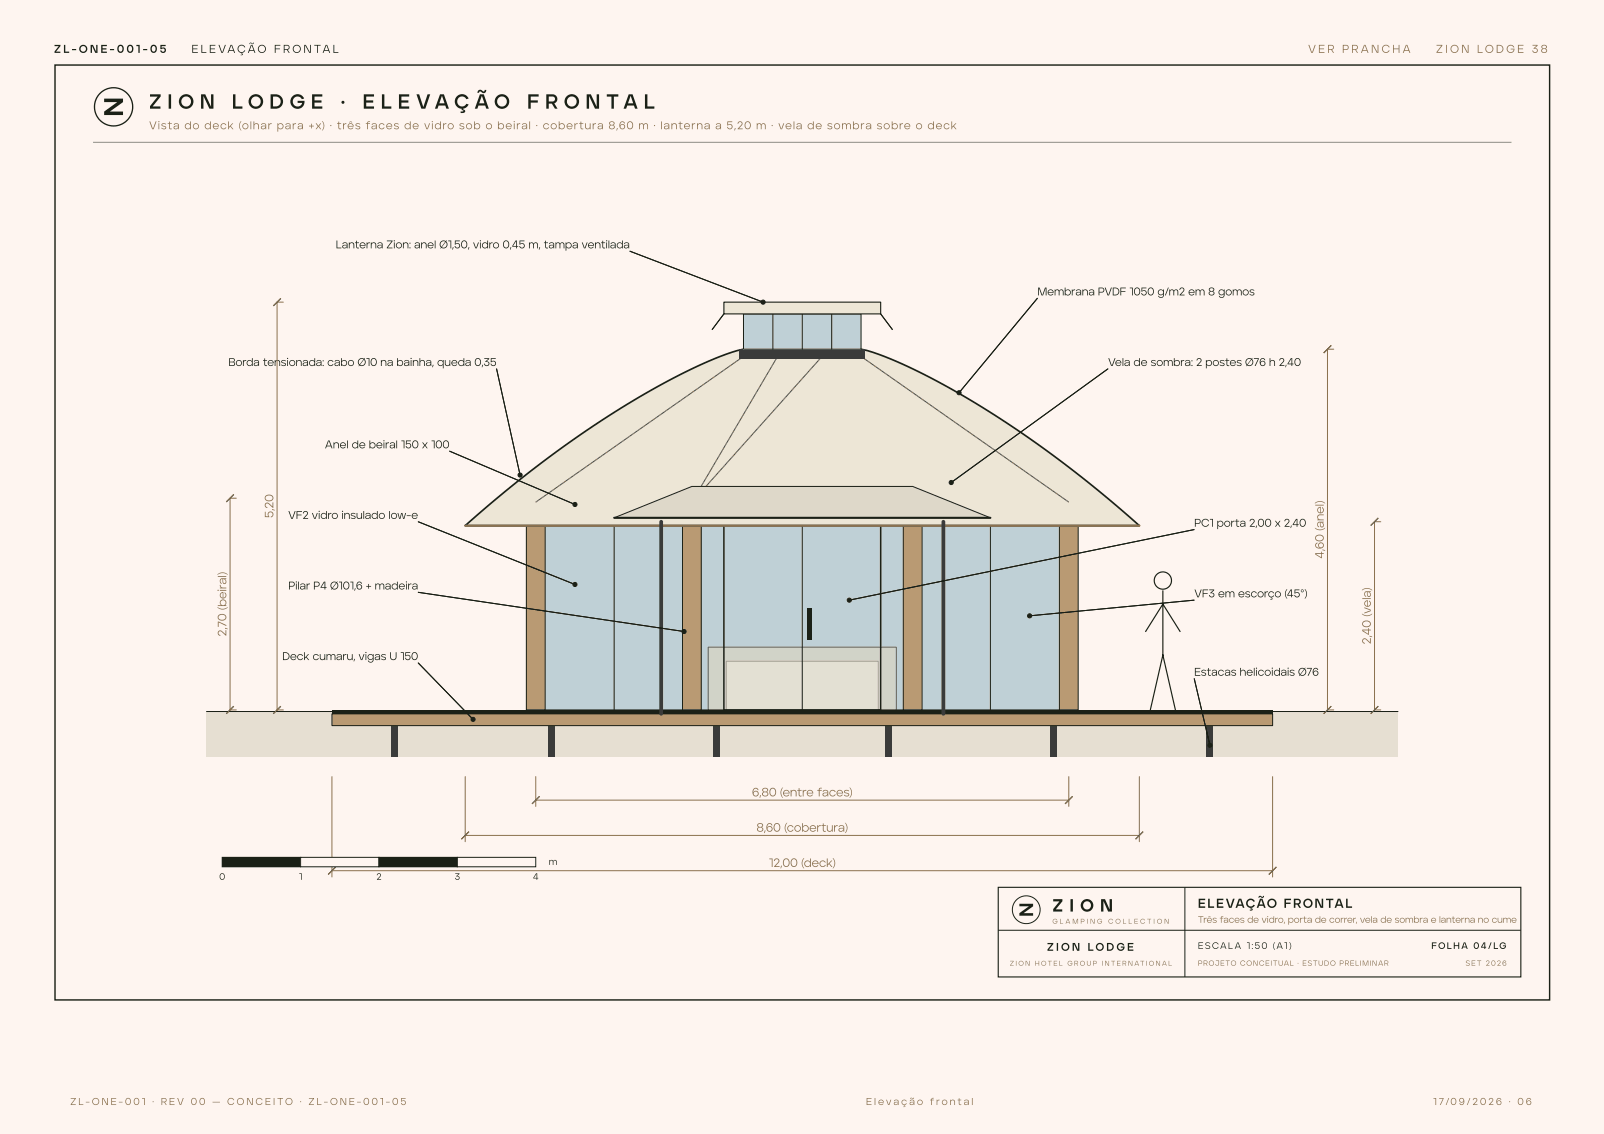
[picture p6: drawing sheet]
<svg xmlns="http://www.w3.org/2000/svg" width="297mm" height="210mm" viewBox="0 0 297 210" stroke-linecap="round" stroke-linejoin="round" font-family="sans-serif">
<g fill="#fef5f0">
<path d="M0 0h297v209.9h-297z"/>
<path d="M10.1 11.9h277v173.3h-277z"/>
</g>
<path d="M10.2 12h276.7v173.1h-276.7z" fill="none" stroke="#1b2117" stroke-width=".26"/>
<circle cx="21" cy="19.8" r="3.5" fill="none" stroke="#1b2117" stroke-width=".24"/>
<path d="M19.3 18.3h3.5v.6l-2.5 1.7h2.5v.7h-3.5v-.7l2.4-1.7h-2.4z" fill="#1b2117"/>
<path d="M17.2 26.3h262.7" fill="none" stroke="#1b2117" stroke-width=".19"/>
<path d="M38.2 131.7h220.7v8.4h-220.7z" fill="#e6dfd2"/>
<path d="M38.2 131.7h220.7" fill="none" stroke="#1b2117" stroke-width=".19"/>
<g fill="#3a3b3a">
<path d="M223.5 134.3h1.1v5.8h-1.1z"/>
<path d="M194.4 134.3h1.2v5.8h-1.2z"/>
<path d="M163.9 134.3h1.2v5.8h-1.2z"/>
<path d="M132 134.3h1.2v5.8h-1.2z"/>
<path d="M101.5 134.3h1.2v5.8h-1.2z"/>
<path d="M72.5 134.3h1.2v5.8h-1.2z"/>
</g>
<path d="M61.5 132.1h174.1v2.2h-174.1z" fill="#b99a73"/>
<path d="M61.5 132.1h174.1v2.2h-174.1z" fill="none" stroke="#1b2117" stroke-width=".19"/>
<path d="M61.5 131.4h174.1v.7h-174.1z" fill="#1b2117"/>
<path d="M169 94.4h28.9v37h-28.9z" fill="#bfd0d6"/>
<path d="M169 94.4h28.9v37h-28.9z" fill="none" stroke="#1b2117" stroke-width=".19"/>
<path d="M128.1 94.4h40.9v37h-40.9z" fill="#bfd0d6"/>
<path d="M128.1 94.4h40.9v37h-40.9z" fill="none" stroke="#1b2117" stroke-width=".19"/>
<path d="M99.2 94.4h28.9v37h-28.9z" fill="#bfd0d6"/>
<path d="M99.2 94.4h28.9v37h-28.9zM113.7 94.4v37M183.4 94.4v37" fill="none" stroke="#1b2117" stroke-width=".19"/>
<path d="M134.5 122.4h28.1v9h-28.1z" fill="#fff"/>
<path d="M134.5 122.4h28.1v9h-28.1z" fill="none" stroke="#1b2117" stroke-width=".19"/>
<path d="M131.1 119.8h34.9v11.6h-34.9z" fill="#ded6bf"/>
<path d="M148.6 96.6v34.8M131.1 119.8h34.9v11.6h-34.9z" fill="none" stroke="#1b2117" stroke-width=".19"/>
<path d="M134 96.6h29.1v34.8h-29.1z" fill="none" stroke="#1b2117" stroke-width=".28"/>
<path d="M149.4 112.5h.9v5.8h-.9z" fill="#1b2117"/>
<path d="M196.2 92.2h3.5v39.2h-3.5z" fill="#b99a73"/>
<path d="M196.2 92.2h3.5v39.2h-3.5z" fill="none" stroke="#1b2117" stroke-width=".19"/>
<path d="M167.3 92.2h3.4v39.2h-3.4z" fill="#b99a73"/>
<path d="M167.3 92.2h3.4v39.2h-3.4z" fill="none" stroke="#1b2117" stroke-width=".19"/>
<path d="M126.4 92.2h3.5v39.2h-3.5z" fill="#b99a73"/>
<path d="M126.4 92.2h3.5v39.2h-3.5z" fill="none" stroke="#1b2117" stroke-width=".19"/>
<path d="M97.5 92.2h3.4v39.2h-3.4z" fill="#b99a73"/>
<path d="M97.5 92.2h3.4v39.2h-3.4z" fill="none" stroke="#1b2117" stroke-width=".19"/>
<path d="M97.5 92.2h102.2v2.2h-102.2z" fill="#3a3b3a"/>
<path d="M97.5 92.2h102.2v2.2h-102.2z" fill="none" stroke="#1b2117" stroke-width=".19"/>
<path d="M86.1 97.3a191.2 191.2 0 0 1 41.9-29 49.8 49.8 0 0 1 9.7-3.7h21.7a62.8 62.8 0 0 1 14 5.9 197.9 197.9 0 0 1 37.6 26.8z" fill="#ede6d6"/>
<path d="M86.1 97.3a191.2 191.2 0 0 1 41.9-29 49.8 49.8 0 0 1 9.7-3.7h21.7a62.8 62.8 0 0 1 14 5.9 197.9 197.9 0 0 1 37.6 26.8z" fill="none" stroke="#1b2117" stroke-width=".31"/>
<path d="M86.1 97.3h124.9" fill="none" stroke="#8b714e" stroke-width=".41"/>
<path d="M158.6 65.4l39.3 27.5z" fill="#000"/>
<path d="M197.3 92.5l.7 .5zM196.3 91.8l.7 .5zM195.3 91.1l.7 .5zM194.3 90.4l.7 .5zM193.3 89.7l.7 .5zM192.3 89l.7 .5zM191.4 88.3l.6 .5zM190.4 87.6l.6 .5zM189.4 87l.6 .4zM188.4 86.3l.6 .4zM187.4 85.6l.6 .4zM186.4 84.9l.7 .4zM185.4 84.2l.7 .4zM184.4 83.5l.7 .4zM183.4 82.8l.7 .4zM182.4 82.1l.7 .5zM181.5 81.4l.6 .5zM180.5 80.7l.6 .5zM179.5 80l.6 .5zM178.5 79.3l.6 .5zM177.5 78.6l.6 .5zM176.5 77.9l.7 .5zM175.5 77.2l.7 .5zM174.5 76.5l.7 .5zM173.5 75.8l.7 .5zM172.5 75.2l.7 .4zM171.5 74.5l.7 .4zM170.6 73.8l.6 .4zM169.6 73.1l.6 .4zM168.6 72.4l.6 .4zM167.6 71.7l.6 .4zM166.6 71l.6 .4zM165.6 70.3l.7 .4zM164.6 69.6l.7 .5zM163.6 68.9l.7 .5zM162.6 68.2l.7 .5zM161.6 67.5l.7 .5zM160.7 66.8l.6 .5zM159.7 66.1l.6 .5zM158.7 65.4l.6 .5z" fill="#8b714e"/>
<path d="M152.8 65.4l-24.7 27.5z" fill="#000"/>
<path d="M128.5 92.4l.1 .1-.5 .5zM129.3 91.5l.1 .1-.5 .5zM130.1 90.6l.1 .1-.5 .5zM131 89.7v.1l-.5 .5zM131.8 88.8l-.5 .6zM132.6 87.9l-.5 .6zM133.4 87h.1l-.6 .6zM134.2 86.1h.1l-.6 .6zM135 85.2h.1l-.6 .6zM135.8 84.3h.1l-.6 .6zM136.6 83.4h.1l-.6 .6zM137.4 82.5h.1l-.6 .6zM138.2 81.6h.1l-.5 .6zM139 80.7h.1l-.5 .6zM139.8 79.8h.1l-.5 .5zM140.6 78.9h.1l-.5 .5zM141.4 78h.1l-.5 .5zM142.2 77.1h.1l-.5 .5zM143 76.2h.1l-.5 .5zM143.9 75.3l-.5 .5zM144.7 74.4l-.5 .5zM145.5 73.4v.1l-.5 .5zM146.3 72.5v.1l-.5 .5zM147.1 71.6l.1 .1-.6 .5zM147.9 70.7l.1 .1-.6 .5zM148.7 69.8l.1 .1-.6 .5zM149.5 68.9l.1 .1-.6 .5zM150.3 68l.1 .1-.6 .5zM151.1 67.1l.1 .1-.5 .5zM151.9 66.2l.1 .1-.5 .5zM152.7 65.3l.1 .1-.5 .5z" fill="#8b714e"/>
<path d="M144.3 65.4l-16.2 27.5z" fill="#000"/>
<path d="M128.4 92.3l.1 .1-.4 .6zM129 91.3h.1l-.4 .6zM129.6 90.2l.1 .1-.4 .6zM130.3 89.2h.1l-.5 .7zM130.9 88.1l.1 .1-.5 .6zM131.5 87.1l.1 .1-.4 .6zM132.1 86.1h.1l-.4 .6zM132.7 85l.1 .1-.4 .6zM133.3 84h.1l-.4 .6zM133.9 82.9l.1 .1-.4 .6zM134.6 81.9l-.4 .7zM135.2 80.8l.1 .1-.5 .6zM135.8 79.8l.1 .1-.4 .6zM136.4 78.8h.1l-.4 .6zM137 77.7l.1 .1-.4 .6zM137.6 76.7h.1l-.4 .6zM138.2 75.6l.1 .1-.4 .6zM138.9 74.6l-.4 .7zM139.5 73.6h.1l-.5 .6zM140.1 72.5l.1 .1-.5 .6zM140.7 71.5h.1l-.4 .6zM141.3 70.4l.1 .1-.4 .6zM141.9 69.4h.1l-.4 .6zM142.5 68.3l.1 .1-.4 .6zM143.1 67.3h.1l-.4 .7zM143.8 66.3l-.4 .6zM144.3 65.3l.1 .1-.4 .5z" fill="#8b714e"/>
<path d="M99.2 92.9l39.3-27.5z" fill="#000"/>
<path d="M99.2 92.9l.6-.4-.6 .5zM100.2 92.2l.6-.4-.6 .5zM101.2 91.5l.6-.4-.6 .5zM102.1 90.8l.7-.4-.6 .5zM103.1 90.1l.7-.4-.6 .5zM104.1 89.4l.7-.4-.6 .5zM105.1 88.7l.7-.4-.6 .5zM106.1 88l.6-.4-.5 .5zM107.1 87.3l.6-.3-.5 .4zM108.1 86.6l.6-.3-.6 .4zM109.1 86l.6-.4-.6 .4zM110.1 85.3l.6-.4-.6 .4zM111.1 84.6l.6-.4-.6 .4zM112.1 83.9l.6-.4-.6 .5zM113 83.2l.7-.4-.6 .5zM114 82.5l.7-.4-.6 .5zM115 81.8l.7-.4-.6 .5zM116 81.1l.7-.4-.6 .5zM117 80.4l.6-.4-.5 .5zM118 79.7l.6-.4-.5 .5zM119 79l.6-.4-.6 .5zM120 78.3l.6-.4-.6 .5zM121 77.6l.6-.4-.6 .5zM122 76.9l.6-.4-.6 .5zM122.9 76.2l.7-.4-.6 .5zM123.9 75.5l.7-.3-.6 .4zM124.9 74.8l.7-.3-.6 .4zM125.9 74.1l.7-.3-.6 .4zM126.9 73.5l.6-.4-.5 .4zM127.9 72.8l.6-.4-.5 .4zM128.9 72.1l.6-.4-.6 .4zM129.9 71.4l.6-.4-.6 .5zM130.9 70.7l.6-.4-.6 .5zM131.9 70l.6-.4-.6 .5zM132.9 69.3l.6-.4-.6 .5zM133.8 68.6l.7-.4-.6 .5zM134.8 67.9l.7-.4-.6 .5zM135.8 67.2l.7-.4-.6 .5zM136.8 66.5l.7-.4-.6 .5zM137.8 65.8l.6-.4-.5 .5z" fill="#8b714e"/>
<path d="M136.9 64.6h23.3v1.8h-23.3z" fill="#3a3b3a"/>
<path d="M137.7 58.1h21.7v6.5h-21.7z" fill="#bfd0d6"/>
<path d="M137.7 58.1h21.7v6.5h-21.7zM143.1 58.1v6.5M148.6 58.1v6.5M154 58.1v6.5" fill="none" stroke="#1b2117" stroke-width=".19"/>
<path d="M134 55.9h29.1v2.2h-29.1z" fill="#ede6d6"/>
<path d="M134 55.9h29.1v2.2h-29.1z" fill="none" stroke="#1b2117" stroke-width=".21"/>
<path d="M134 58.1l-2.1 2.9zM163.1 58.1l2.1 2.9z" fill="#000"/>
<path d="M134 58.1l-2.1 2.9M163.1 58.1l2.1 2.9" fill="none" stroke="#1b2117" stroke-width=".19"/>
<path d="M113.7 95.8l14.4-5.8h40.9l14.4 5.8z" fill="#ded8c9"/>
<path d="M116.6 46.5l24.7 9.4M113.7 95.8l14.4-5.8h40.9l14.4 5.8z" fill="none" stroke="#1b2117" stroke-width=".19"/>
<path d="M113.7 95.8h69.7" fill="none" stroke="#1b2117" stroke-width=".38"/>
<path d="M122.4 96.6v35.5M174.7 96.6v35.5" fill="none" stroke="#3a3b3a" stroke-width=".69"/>
<g fill="none" stroke="#1b2117" stroke-width=".22">
<path d="M212.1 116.9l3.2-5.1 3.2 5.1M215.3 109.3v11.9M215.3 121.2l-2.3 10.2M215.3 121.2l2.3 10.2"/>
<circle cx="215.3" cy="107.5" r="1.6"/>
</g>
<path d="M116.6 46.5l24.7 9.4z" fill="#000"/>
<circle cx="141.3" cy="55.9" r=".38" fill="#1b2117"/>
<g fill="none" stroke="#1b2117" stroke-width=".19">
<path d="M192.1 55.2l-14.5 17.5"/>
<circle cx="141.3" cy="55.9" r=".38"/>
</g>
<path d="M192.1 55.2l-14.5 17.5z" fill="#000"/>
<circle cx="177.6" cy="72.7" r=".38" fill="#1b2117"/>
<g fill="none" stroke="#1b2117" stroke-width=".19">
<path d="M91.9 68.3l4.4 19.6"/>
<circle cx="177.6" cy="72.7" r=".38"/>
</g>
<path d="M91.9 68.3l4.4 19.6z" fill="#000"/>
<circle cx="96.3" cy="87.9" r=".38" fill="#1b2117"/>
<g fill="none" stroke="#1b2117" stroke-width=".19">
<path d="M205.2 68.3l-29.1 21"/>
<circle cx="96.3" cy="87.9" r=".38"/>
</g>
<path d="M176.1 89.3l29.1-21z" fill="#000"/>
<circle cx="176.1" cy="89.3" r=".38" fill="#1b2117"/>
<g fill="none" stroke="#1b2117" stroke-width=".19">
<path d="M83.2 83.5l23.3 9.9"/>
<circle cx="176.1" cy="89.3" r=".38"/>
</g>
<path d="M83.2 83.5l23.3 9.9z" fill="#000"/>
<circle cx="106.5" cy="93.4" r=".38" fill="#1b2117"/>
<g fill="none" stroke="#1b2117" stroke-width=".19">
<path d="M77.4 96.6l29.1 11.6"/>
<circle cx="106.5" cy="93.4" r=".38"/>
</g>
<path d="M77.4 96.6l29.1 11.6z" fill="#000"/>
<circle cx="106.5" cy="108.2" r=".38" fill="#1b2117"/>
<g fill="none" stroke="#1b2117" stroke-width=".19">
<path d="M77.4 109.6l49.3 7.3"/>
<circle cx="106.5" cy="108.2" r=".38"/>
</g>
<path d="M77.4 109.6l49.3 7.3z" fill="#000"/>
<circle cx="126.7" cy="116.9" r=".38" fill="#1b2117"/>
<g fill="none" stroke="#1b2117" stroke-width=".19">
<path d="M77.4 122.7l10.2 10.4"/>
<circle cx="126.7" cy="116.9" r=".38"/>
</g>
<path d="M77.4 122.7l10.2 10.4z" fill="#000"/>
<circle cx="87.6" cy="133.1" r=".38" fill="#1b2117"/>
<g fill="none" stroke="#1b2117" stroke-width=".19">
<path d="M221.1 98l-63.8 13.1"/>
<circle cx="87.6" cy="133.1" r=".38"/>
</g>
<path d="M157.3 111.1l63.8-13.1z" fill="#000"/>
<circle cx="157.3" cy="111.1" r=".38" fill="#1b2117"/>
<g fill="none" stroke="#1b2117" stroke-width=".19">
<path d="M221.1 111.1l-30.4 2.9"/>
<circle cx="157.3" cy="111.1" r=".38"/>
</g>
<path d="M190.7 114l30.4-2.9z" fill="#000"/>
<circle cx="190.7" cy="114" r=".38" fill="#1b2117"/>
<g fill="none" stroke="#1b2117" stroke-width=".19">
<path d="M221.1 125.6l2.9 12.3"/>
<circle cx="190.7" cy="114" r=".38"/>
</g>
<path d="M221.1 125.6l2.9 12.3z" fill="#000"/>
<circle cx="224" cy="137.9" r=".38" fill="#1b2117"/>
<circle cx="224" cy="137.9" r=".38" fill="none" stroke="#1b2117" stroke-width=".19"/>
<g fill="none" stroke="#8b714e" stroke-width=".19">
<path d="M52 55.2l-1.4 1.4M52.5 55.9h-1.2v75.5h1.2M246.5 63.9l-1.4 1.4M247 64.6h-1.2v66.8h1.2M43.3 91.5l-1.4 1.4M43.8 92.2h-1.2v39.2h1.2M255.2 95.9l-1.4 1.4M255.7 96.6h-1.2v34.8h1.2M43.3 130.7l-1.4 1.4M52 130.7l-1.4 1.4M246.5 130.7l-1.4 1.4M255.2 130.7l-1.4 1.4"/>
<path d="M61.5 143.7v18.6M86.1 143.7v12.1M86.1 154.6h124.9M86.8 153.9l-1.3 1.4M99.2 143.7v5.6M99.2 148.1h98.7M99.9 147.4l-1.4 1.4M197.9 143.7v5.6M198.6 147.4l-1.4 1.4M211 143.7v12.1M211.7 153.9l-1.4 1.4M235.6 143.7v18.6"/>
<path d="M61.5 161.2h174.1M62.2 160.5l-1.4 1.3M236.3 160.5l-1.3 1.3"/>
</g>
<g fill="#000">
<path d="M52 55.2l-1.4 1.4zM245.1 65.3l1.4-1.4zM41.9 92.9l1.4-1.4zM253.8 97.3l1.4-1.4zM41.9 132.1l1.4-1.4zM50.6 132.1l1.4-1.4zM245.1 132.1l1.4-1.4zM253.8 132.1l1.4-1.4zM85.5 155.3l1.3-1.4zM98.5 148.8l1.4-1.4zM197.2 148.8l1.4-1.4zM210.3 155.3l1.4-1.4z"/>
<path d="M62.2 160.5l-1.4 1.3zM236.3 160.5l-1.3 1.3z"/>
</g>
<path d="M41.1 158.7h14.6v1.7h-14.6z" fill="#1b2117"/>
<path d="M41.1 158.7h14.6v1.7h-14.6z" fill="none" stroke="#1b2117" stroke-width=".19"/>
<path d="M55.7 158.7h14.5v1.7h-14.5z" fill="#fef5f0"/>
<path d="M55.7 158.7h14.5v1.7h-14.5z" fill="none" stroke="#1b2117" stroke-width=".19"/>
<path d="M70.2 158.7h14.5v1.7h-14.5z" fill="#1b2117"/>
<path d="M70.2 158.7h14.5v1.7h-14.5z" fill="none" stroke="#1b2117" stroke-width=".19"/>
<path d="M84.7 158.7h14.5v1.7h-14.5z" fill="#fef5f0"/>
<path d="M84.7 158.7h14.5v1.7h-14.5z" fill="none" stroke="#1b2117" stroke-width=".19"/>
<path d="M184.8 164.2h96.8v16.6h-96.8z" fill="#fef5f0"/>
<path d="M184.8 164.2h96.8v16.6h-96.8z" fill="none" stroke="#1b2117" stroke-width=".21"/>
<g fill="none" stroke="#1b2117" stroke-width=".19">
<path d="M184.8 172.2h96.8M219.4 164.2v16.6"/>
<circle cx="190" cy="168.4" r="2.57"/>
</g>
<path d="M188.8 167.3h2.5v.4l-1.8 1.3h1.8v.5h-2.5v-.5l1.7-1.3h-1.7z" fill="#1b2117"/>
<g font-size="3.8" fill="#1b2117">
<text x="27.6" y="20.1">Z I O N</text>
<text x="42.9" y="20.1">L O D G E</text>
<text x="63" y="20.1">·</text>
<text x="67.1" y="20.1">E L E VA Ç Ã O</text>
<text x="97.6" y="20.1">F R O N T A L</text>
</g>
<text font-size="3.3" fill="#1b2117" x="194.9" y="168.7">Z I O N</text>
<text font-size="2.4" fill="#1b2117" x="221.8" y="168">ELEVAÇÃO FRONTAL</text>
<g font-size="2.2" fill="#8b714e">
<text x="50.6" y="95.9" transform="rotate(-90 50.6 95.9)">5,20</text>
<text x="245.1" y="103.4" transform="rotate(-90 245.1 103.4)">4,60 (anel)</text>
<text x="41.9" y="117.8" transform="rotate(-90 41.9 117.8)">2,70 (beiral)</text>
<text x="253.8" y="119.3" transform="rotate(-90 253.8 119.3)">2,40 (vela)</text>
<text x="139.2" y="147.4">6,80 (entre faces)</text>
<text x="140.1" y="153.9">8,60 (cobertura)</text>
<text x="142.3" y="160.5">12,00 (deck)</text>
</g>
<g font-size="2.1" fill="#1b2117">
<text x="10" y="9.8">Z L- O N E - 0</text>
<text x="23.4" y="9.8">0</text>
<text x="25.2" y="9.8">1 - 0</text>
<text x="29.6" y="9.8">5</text>
<text x="35.5" y="9.8">E L E VAÇÃO F R O N TA L</text>
<text x="62.2" y="46">Lanterna Zion: anel Ø1,50, vidro 0,45 m, tampa ventilada</text>
<text x="192.1" y="54.7">Membrana PVDF 1050 g/m² em 8 gomos</text>
<text x="42.3" y="67.7">Borda tensionada: cabo Ø10 na bainha, queda 0,35</text>
<text x="205.2" y="67.7">Vela de sombra: 2 postes Ø76 h 2,40</text>
<text x="60.1" y="83">Anel de beiral 150 x 100</text>
<text x="53.4" y="96">VF2 vidro insulado low-e</text>
<text x="221.1" y="97.5">PC1 porta 2,00 x 2,40</text>
<text x="53.4" y="109.1">Pilar P4 Ø101,6 + madeira</text>
<text x="221.1" y="110.6">VF3 em escorço (45°)</text>
<text x="52.3" y="122.2">Deck cumaru, vigas U 150</text>
<text x="221.1" y="125.1">Estacas helicoidais Ø76</text>
<text x="193.9" y="176">Z I O N LO D G E</text>
</g>
<g font-size="2.1" fill="#8b714e">
<text x="242.2" y="9.8">V E R P R A N C H A</text>
<text x="265.9" y="9.8">Z I O N LO D G E 3</text>
<text x="285.3" y="9.8">8</text>
<text x="27.6" y="23.9">Vista do deck (olhar para +x) · três faces de vidro sob o beiral · cobertura 8,60 m · lanterna a 5,20 m · vela de sombra sobre o deck</text>
</g>
<g font-size="1.9" fill="#8b714e">
<text x="13" y="204.5">Z L- O N E - 0</text>
<text x="24.7" y="204.5">0</text>
<text x="26.2" y="204.5">1 · R E V 0</text>
<text x="36.9" y="204.5">0 — C O N C E I TO · Z L- O N E - 0</text>
<text x="68.8" y="204.5">0</text>
<text x="70.3" y="204.5">1 - 0</text>
<text x="74.1" y="204.5">5</text>
<text x="160.4" y="204.5">E l ev a ç ã o f ro n t a l</text>
<text x="265.3" y="204.5">1</text>
<text x="266.4" y="204.5">7/0</text>
<text x="270.1" y="204.5">9 /2</text>
<text x="274" y="204.5">0</text>
<text x="275.6" y="204.5">2</text>
<text x="277" y="204.5">6 · 0</text>
<text x="282.5" y="204.5">6</text>
</g>
<g font-size="1.7" fill="#1b2117">
<text x="101.6" y="160.1">m</text>
<text x="40.6" y="162.8">0</text>
<text x="55.3" y="162.8">1</text>
<text x="69.7" y="162.8">2</text>
<text x="84.2" y="162.8">3</text>
<text x="98.7" y="162.8">4</text>
<text x="221.8" y="175.6">ESCALA 1:50 (A1)</text>
<text x="265" y="175.6">FOLHA 04/LG</text>
</g>
<text font-size="1.7" fill="#8b714e" x="221.8" y="170.8">Três faces de vidro, porta de correr, vela de sombra e lanterna no cume</text>
<g font-size="1.4" fill="#8b714e">
<text x="221.8" y="178.7">PROJETO CONCEITUAL · ESTUDO PRELIMINAR</text>
<text x="271.4" y="178.7">SET 2026</text>
</g>
<g font-size="1.3" fill="#8b714e">
<text x="194.9" y="171">G L A M P I N G</text>
<text x="205.2" y="171">C O L L E C T I O N</text>
<text x="187" y="178.7">Z I O N H OT E L G R O U P I N T E R N AT I O N A L</text>
</g>
</svg>
